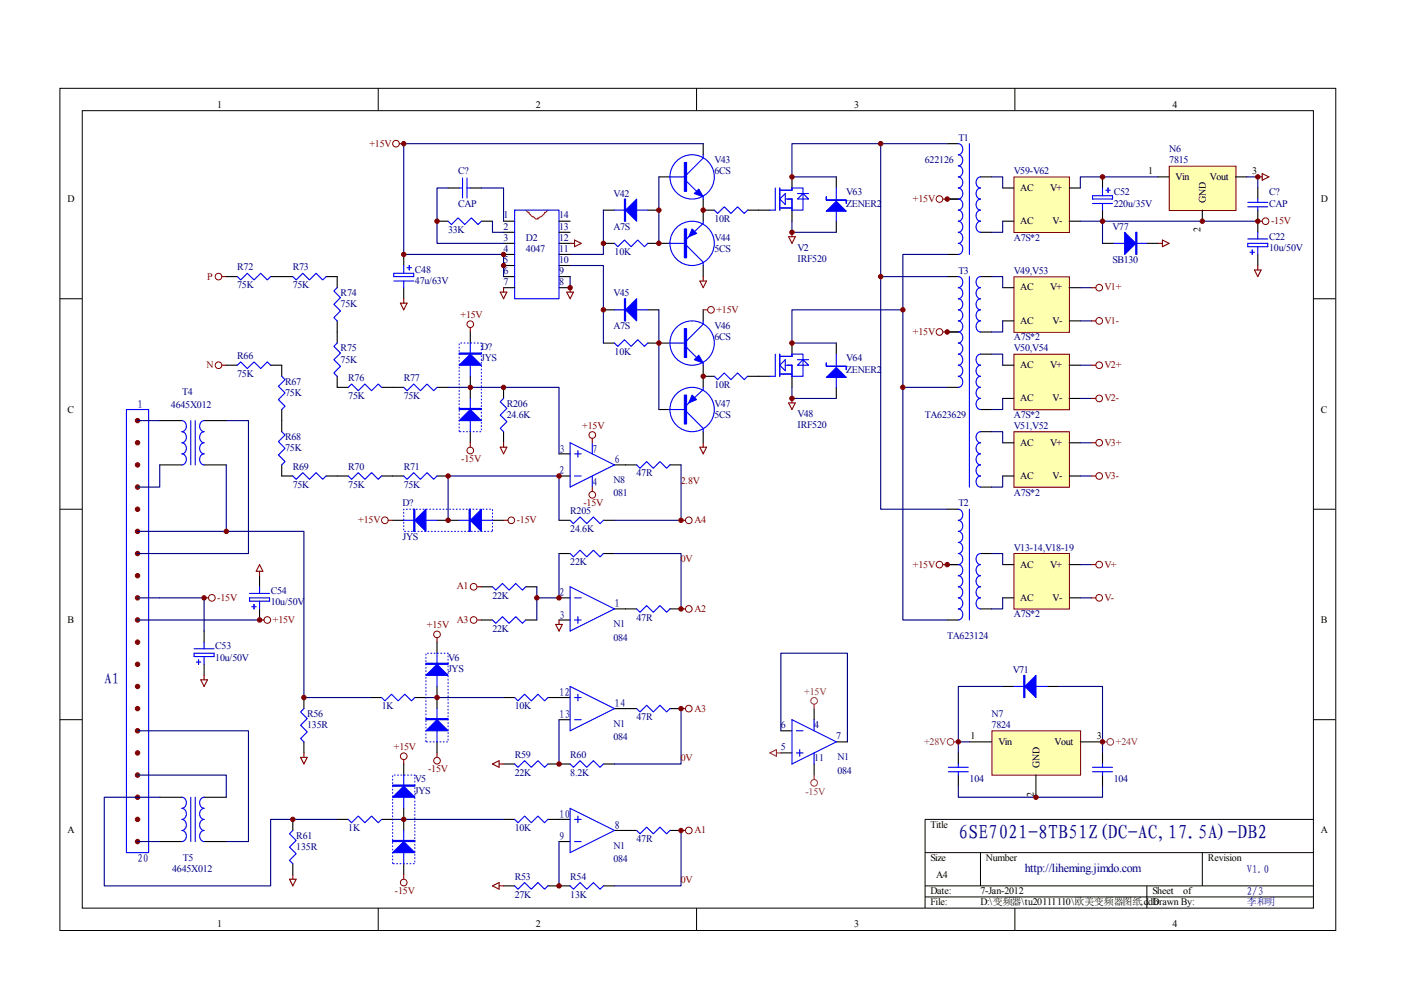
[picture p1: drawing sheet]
<svg xmlns="http://www.w3.org/2000/svg" width="297mm" height="210mm" viewBox="0 0 297 210" stroke-linecap="round" stroke-linejoin="round" font-family="sans-serif">
<g fill="none" stroke="#000" stroke-width=".21">
<path d="M12.7 18.7h270.5v178.6h-270.5zM80.2 18.7v4.7M147.7 18.7v4.7M215.2 18.7v4.7M17.4 23.5h261.1v169h-261.1zM12.7 63.3h4.7M278.4 63.3h4.7M12.7 108h4.7M278.4 108h4.7M12.7 152.6h4.7M278.4 152.6h4.7M278.4 173.7h-82.3v18.8"/>
<path d="M80.2 192.5v4.7M147.7 192.5v4.7M196.1 180.8h82.3M196.1 187.8h82.3M196.1 190.2h82.3M207.9 180.8v7M215.2 192.5v4.7M243.2 187.8v4.7M254.9 180.8v7"/>
</g>
<g fill="none" stroke="#000" stroke-width=".23">
<path d="M95 39.9h2.4M99.7 39.9h2.4M139.7 37.5h2.3M149.1 30.5v2.3M167.9 37.5v2.4M177.3 37.5v2.4M200.8 30.5h2.4M207.9 37.5h2.3M85.6 53.9v2.4M92.7 46.9h2.3M102.1 46.9h2.3M106.8 46.9h2.3"/>
<path d="M106.8 49.3h2.3M106.8 51.6h2.3M106.8 53.9h2.3M106.8 56.3h2.3M106.8 58.6h2.3M118.5 46.9h2.4M118.5 49.3h2.4M118.5 51.6h2.4M118.5 53.9h2.4M118.5 56.3h2.4M118.5 58.6h2.4M127.9 51.6h2.4"/>
<path d="M127.9 44.6h2.4M137.3 51.6h4.7M137.3 44.6h2.4M149.1 42.2v4.7M149.1 56.3v2.3M149.1 44.6h2.3M158.5 44.6h4.7M167.9 44.6v2.3M177.3 46.9v2.4M200.8 53.9h2.4M200.8 42.2h2.4M207.9 49.3h2.3"/>
<path d="M85.6 61v2.3M106.8 61h2.3M118.5 61h2.4M127.9 72.7h2.4M127.9 65.7h2.4M137.3 72.7h4.7M137.3 65.7h2.4M149.1 65.7v2.3M149.1 77.4v4.7M149.1 79.8h2.3M158.5 79.8h4.7M167.9 72.7v2.4"/>
<path d="M167.9 79.8v2.3M177.3 72.7v2.4M139.7 86.8h2.3M149.1 91.5v2.4M177.3 82.1v2.4"/>
</g>
<path d="M111.5 44.6l.4 .4h.3v.3l.7 .7h.2a.74 .74 0 0 0 1 .4v-.2l.7-.2 .7-.7v-.3h.2l.5-.4" fill="none" stroke="#f00" stroke-width=".23"/>
<g fill="none" stroke="#00f" stroke-width=".23">
<path d="M97.4 39.9h.7M98.1 37.7v4.3M99 39.9h.7M99 37.7v4.3M142 37.5h3.6M145.6 38.4l2.1 2.2M149.1 32.8v.7l-3.5 3.5M164.4 39.9v4.7h-1.2M165.3 39.9v4.7M177.3 39.9v7M203.2 30.5a1.2 1.2 0 0 1 .9 1.1 1.2 1.2 0 0 1-.9 1.2 1.2 1.2 0 0 1 .9 1.2 1.2 1.2 0 0 1-.9 1.2 1.2 1.2 0 0 1 .9 1.1 1.2 1.2 0 0 1-.9 1.2 1.2 1.2 0 0 1 .9 1.2 1.2 1.2 0 0 1-.9 1.2 1.2 1.2 0 0 1 .9 1.1 1.2 1.2 0 0 1-.9 1.2 1.2 1.2 0 0 1 .9 1.2 1.2 1.2 0 0 1-.9 1.2 1.2 1.2 0 0 1 .9 1.1 1.2 1.2 0 0 1-.9 1.2 1.2 1.2 0 0 1 .9 1.2 1.2 1.2 0 0 1-.9 1.2 1.2 1.2 0 0 1 .9 1.1 1.2 1.2 0 0 1-.9 1.2 1.2 1.2 0 0 1 .9 1.2 1.2 1.2 0 0 1-.9 1.1M207.9 37.5a1.2 1.2 0 0 0-1 1.2 1.2 1.2 0 0 0 1 1.2 1.2 1.2 0 0 0-1 1.1 1.2 1.2 0 0 0 1 1.2 1.2 1.2 0 0 0-1 1.2 1.2 1.2 0 0 0 1 1.2 1.2 1.2 0 0 0-1 1.1 1.2 1.2 0 0 0 1 1.2 1.2 1.2 0 0 0-1 1.2 1.2 1.2 0 0 0 1 1.2"/>
<path d="M83.5 57.9h4.2v.7h-4.2zM83.5 59.6h4.2M85.6 56.3v1.6M85.6 59.6v1.4M86.3 56.8h.9M86.8 56.3v.9M95 46.9l.7 .7 1.4-1.4 1.4 1.4 1.4-1.4 1.5 1.4 .7-.7M109.1 44.6h9.4v18.7h-9.4zM130.3 51.6l.7 .7 1.4-1.4 1.4 1.4 1.4-1.4 1.4 1.4 .7-.7M130.3 44.6h7M141.8 51.6h3.3M145.6 52.1l3.5 3.5v.7"/>
<path d="M149.1 46.9v.5l-3.5 3.3M149.1 41.7v.5M151.4 44.6l.8 .7 1.4-1.4 1.4 1.4 1.4-1.4 1.4 1.4 .7-.7M165.3 40.3h2.6v-.4h2.4v4.7h-2.4v-2.4h-1.4M165.3 44.1h2.6M166.5 41v2.4l-1.2-1.2zM169.1 41h2.3M170.3 41l1.1 1.2h-2.3zM130.3 72.7l.7 .7 1.4-1.4 1.4 1.4 1.4-1.4 1.4 1.4 .7-.7M130.3 65.7h7M142 72.7h3.6M145.6 73.7l2.1 2.1"/>
<path d="M149.1 68v.7l-3.5 3.6M149.1 77v.4M151.4 79.8l.8 .7 1.4-1.4 1.4 1.4 1.4-1.4 1.4 1.4 .7-.7M164.4 75.1v4.7h-1.2M165.3 75.6h2.6v-.5h2.4v4.7h-2.4v-2.4h-1.4M165.3 75.1v4.7M165.3 79.3h2.6M166.5 76.3v2.3l-1.2-1.2zM169.1 76.3h2.3M170.3 76.3l1.1 1.1h-2.3zM177.3 75.1v7M141.8 86.8h3.3"/>
<path d="M145.6 87.3l3.5 3.5v.7M149.1 82.1v.5l-3.5 3.3"/>
<circle cx="146.7" cy="37.5" r="4.7"/>
<circle cx="146.7" cy="51.6" r="4.7"/>
<circle cx="146.7" cy="72.7" r="4.7"/>
<circle cx="146.7" cy="86.8" r="4.7"/>
</g>
<path d="M95 39.9h-2.3v11.7h14.1M102.1 39.9h4.7v7M139.7 37.5v14.1M149.1 30.5h-63.5v23.4h21.2v4.7M104.4 46.9v2.4h2.4M120.9 56.3h7v16.4M120.9 58.6v2.4M127.9 44.6v9.3h-7M139.7 65.7v21.1" fill="none" stroke="#000080" stroke-width=".23"/>
<g fill="#00f" stroke="#00f" stroke-width=".23">
<path d="M147.2 41l1-.9 .9 1.6z"/>
<path d="M147.2 76.3l1-1 .9 1.7z"/>
<path d="M146.7 48.5l1 1-1.7 .7z"/>
<path d="M146.7 83.8l1 .9-1.7 .7z"/>
<path d="M175.2 80l2.1-2.1 2.1 2.1z"/>
<path d="M175.2 44.8l2.1-2.1 2.1 2.1z"/>
<path d="M132.6 44.6l2.4-2.4v4.7z"/>
<path d="M132.6 65.7l2.4-2.4v4.7z"/>
<path d="M145.1 34.5h.5v6.1h-.5z" fill-rule="evenodd"/>
<path d="M145.1 69.7h.5v6.1h-.5z" fill-rule="evenodd"/>
<path d="M145.1 48.5h.5v6.2h-.5z" fill-rule="evenodd"/>
<path d="M145.1 83.8h.5v6.1h-.5z" fill-rule="evenodd"/>
<path d="M175.2 77v.7h4.2v.7v-.7h-4.2z" fill-rule="evenodd"/>
<path d="M175.2 41.7v.7h4.2v.7v-.7h-4.2z" fill-rule="evenodd"/>
<path d="M132.4 42.2h.2v4.7h-.2z" fill-rule="evenodd"/>
<path d="M132.4 63.3h.2v4.7h-.2z" fill-rule="evenodd"/>
</g>
<g fill="none" stroke="#800000" stroke-width=".23">
<path d="M84.7 30.5h.9M120.9 51.6h.9M121.8 50.9l1.4 .7-1.4 .7zM148.4 59.6h1.4l-.7 1.4zM149.1 58.6v1M167.2 50.2h1.4l-.7 1.4zM167.9 49.3v.9M84.9 64.3h1.4l-.7 1.4zM85.6 63.3v1M106.1 61.9h1.4l-.7 1.4zM106.8 61v.9M120.2 61.9h1.4l-.7 1.4z"/>
<path d="M120.9 61v.9M149.1 65.7h.9M148.4 94.8h1.4l-.7 1.4zM149.1 93.9v.9M167.2 85.4h1.4l-.7 1.4zM167.9 84.5v.9"/>
</g>
<g fill="none" stroke="#800000" stroke-width=".21">
<circle cx="84" cy="30.5" r=".71"/>
<circle cx="150.7" cy="65.7" r=".71"/>
</g>
<path d="M215.1 37.6h11.6v11.7h-11.6z" fill="#ffffb0"/>
<path d="M215 37.5h11.7v11.8h-11.7z" fill="none" stroke="#800000" stroke-width=".21"/>
<g fill="none" stroke="#000" stroke-width=".23">
<path d="M212.6 39.9h2.3M226.7 39.9h2.3M200.8 58.6h2.4M207.9 58.6h2.3M212.6 46.9h2.3M226.7 46.9h2.3M200.8 70.4h2.4M207.9 70.4h2.3M207.9 75.1h2.3M200.8 82.1h2.4M207.9 86.8h2.3M207.9 91.5h2.3"/>
<path d="M207.9 103.3h2.3"/>
</g>
<path d="M203.2 58.6a1.2 1.2 0 0 1 .9 1.2 1.2 1.2 0 0 1-.9 1.2 1.2 1.2 0 0 1 .9 1.2 1.2 1.2 0 0 1-.9 1.1 1.2 1.2 0 0 1 .9 1.2 1.2 1.2 0 0 1-.9 1.2M207.9 58.6a1.2 1.2 0 0 0-1 1.2 1.2 1.2 0 0 0 1 1.2 1.2 1.2 0 0 0-1 1.2 1.2 1.2 0 0 0 1 1.1 1.2 1.2 0 0 0-1 1.2 1.2 1.2 0 0 0 1 1.2M203.2 65.7a1.2 1.2 0 0 1 .9 1.2 1.2 1.2 0 0 1-.9 1.1 1.2 1.2 0 0 1 .9 1.2 1.2 1.2 0 0 1-.9 1.2 1.2 1.2 0 0 1 .9 1.2 1.2 1.2 0 0 1-.9 1.1 1.2 1.2 0 0 1 .9 1.2 1.2 1.2 0 0 1-.9 1.2 1.2 1.2 0 0 1 .9 1.2 1.2 1.2 0 0 1-.9 1.1 1.2 1.2 0 0 1 .9 1.2 1.2 1.2 0 0 1-.9 1.2 1.2 1.2 0 0 1 .9 1.2 1.2 1.2 0 0 1-.9 1.1M207.9 65.7a1.2 1.2 0 0 0-1 1.2 1.2 1.2 0 0 0 1 1.1 1.2 1.2 0 0 0-1 1.2 1.2 1.2 0 0 0 1 1.2M207.9 75.1a1.2 1.2 0 0 0-1 1.2 1.2 1.2 0 0 0 1 1.1 1.21 1.21 0 0 0-1 1.2 1.21 1.21 0 0 0 1 1.2 1.2 1.2 0 0 0-1 1.2 1.2 1.2 0 0 0 1 1.1 1.2 1.2 0 0 0-1 1.2 1.2 1.2 0 0 0 1 1.2 1.2 1.2 0 0 0-1 1.2 1.2 1.2 0 0 0 1 1.1M207.9 96.2a1.2 1.2 0 0 0-1 1.2 1.2 1.2 0 0 0 1 1.2 1.2 1.2 0 0 0-1 1.1 1.2 1.2 0 0 0 1 1.2 1.2 1.2 0 0 0-1 1.2 1.2 1.2 0 0 0 1 1.2M207.9 91.5a1.2 1.2 0 0 0-1 1.2 1.2 1.2 0 0 0 1 1.2 1.2 1.2 0 0 0-1 1.2 1.2 1.2 0 0 0 1 1.1" fill="none" stroke="#00f" stroke-width=".23"/>
<path d="M215.1 58.8h11.6v11.7h-11.6z" fill="#ffffb0"/>
<path d="M215 58.7h11.7v11.8h-11.7z" fill="none" stroke="#800000" stroke-width=".21"/>
<path d="M212.6 61h2.3M212.6 68h2.3M226.7 61h2.3M226.7 68h2.3" fill="none" stroke="#000" stroke-width=".23"/>
<path d="M215.1 91.6h11.6v11.7h-11.6z" fill="#ffffb0"/>
<path d="M215 91.5h11.7v11.8h-11.7z" fill="none" stroke="#800000" stroke-width=".21"/>
<path d="M212.6 93.9h2.3M226.7 93.9h2.3M212.6 100.9h2.3M226.7 100.9h2.3" fill="none" stroke="#000" stroke-width=".23"/>
<path d="M215.1 75.2h11.6v11.7h-11.6z" fill="#ffffb0"/>
<path d="M215 75.1h11.7v11.8h-11.7z" fill="none" stroke="#800000" stroke-width=".21"/>
<path d="M212.6 77.4h2.3M226.7 77.4h2.3M212.6 84.5h2.3M226.7 84.5h2.3M200.8 108h2.4M200.8 119.7h2.4M207.9 117.4h2.3M200.8 131.5h2.4M207.9 129.1h2.3" fill="none" stroke="#000" stroke-width=".23"/>
<path d="M203.2 108a1.2 1.2 0 0 1 .9 1.1 1.2 1.2 0 0 1-.9 1.2 1.2 1.2 0 0 1 .9 1.2 1.2 1.2 0 0 1-.9 1.2 1.2 1.2 0 0 1 .9 1.1 1.2 1.2 0 0 1-.9 1.2 1.2 1.2 0 0 1 .9 1.2 1.2 1.2 0 0 1-.9 1.2 1.2 1.2 0 0 1 .9 1.1 1.2 1.2 0 0 1-.9 1.2 1.2 1.2 0 0 1 .9 1.2 1.2 1.2 0 0 1-.9 1.2 1.2 1.2 0 0 1 .9 1.1 1.2 1.2 0 0 1-.9 1.2 1.2 1.2 0 0 1 .9 1.2 1.2 1.2 0 0 1-.9 1.2M207.9 117.4a1.2 1.2 0 0 0-1 1.1 1.2 1.2 0 0 0 1 1.2 1.2 1.2 0 0 0-1 1.2 1.2 1.2 0 0 0 1 1.2 1.2 1.2 0 0 0-1 1.1 1.2 1.2 0 0 0 1 1.2 1.2 1.2 0 0 0-1 1.2 1.2 1.2 0 0 0 1 1.2M203.2 126.8a1.2 1.2 0 0 1 .9 1.1 1.2 1.2 0 0 1-.9 1.2 1.2 1.2 0 0 1 .9 1.2 1.2 1.2 0 0 1-.9 1.2M207.9 126.8a1.2 1.2 0 0 0-1 1.1 1.2 1.2 0 0 0 1 1.2" fill="none" stroke="#00f" stroke-width=".23"/>
<path d="M215.1 117.4h11.6v11.7h-11.6z" fill="#ffffb0"/>
<g fill="none" stroke="#800000" stroke-width=".21">
<path d="M215 117.4h11.7v11.7h-11.7z"/>
<circle cx="199.2" cy="42.2" r=".7"/>
<circle cx="199.2" cy="70.4" r=".7"/>
<circle cx="199.2" cy="119.7" r=".7"/>
</g>
<path d="M233.8 37.5v2.4M233.8 44.6v2.3M212.6 119.7h2.3M226.7 119.7h2.3M212.6 126.8h2.3M226.7 126.8h2.3" fill="none" stroke="#000" stroke-width=".23"/>
<g fill="none" stroke="#000080" stroke-width=".23">
<path d="M186.7 30.5v77.5h14.1M200.8 30.5h-32.9v7h9.4M210.2 37.5h2.4v2.4M167.9 46.9v2.4h9.4M186.7 58.6h14.1M200.8 53.9h-9.4v77.6h9.4M210.2 58.6h2.4v2.4M212.6 46.9v2.4h-2.4M191.4 65.7h-23.5v7h9.4M210.2 75.1h2.4v2.3M212.6 68v2.4h-2.4M167.9 82.1v2.4h9.4"/>
<path d="M191.4 82.1h9.4M210.2 91.5h2.4v2.4M212.6 84.5v2.3h-2.4M210.2 117.4h2.4v2.3M212.6 100.9v2.4h-2.4M212.6 126.8v2.3h-2.4"/>
</g>
<path d="M199.9 42.2h.9M199.9 70.4h.9M199.9 119.7h.9" fill="none" stroke="#800000" stroke-width=".23"/>
<path d="M233.8 39.9v1.6M234.9 39.9v.9M231.6 41.5h4.3v.7h-4.3zM231.6 43.1h4.3M233.8 43.1v1.5M234.5 40.3h.9" fill="none" stroke="#00f" stroke-width=".23"/>
<path d="M248 35.3h14v9.3h-14z" fill="#ffffb0"/>
<g fill="none" stroke="#800000" stroke-width=".21">
<path d="M247.9 35.2h14.1v9.4h-14.1z"/>
<circle cx="46.3" cy="58.6" r=".7"/>
<circle cx="268.3" cy="46.9" r=".71"/>
<circle cx="46.3" cy="77.4" r=".7"/>
<circle cx="99.7" cy="68.7" r=".71"/>
<circle cx="233" cy="68" r=".71"/>
<circle cx="233" cy="61" r=".71"/>
<circle cx="233" cy="77.4" r=".71"/>
<circle cx="99.7" cy="95.5" r=".71"/>
<circle cx="125.6" cy="92.2" r=".71"/>
<circle cx="233" cy="93.9" r=".71"/>
<circle cx="233" cy="84.5" r=".71"/>
<circle cx="81.6" cy="110.3" r=".71"/>
<circle cx="108.4" cy="110.3" r=".71"/>
<circle cx="125.6" cy="104.9" r=".71"/>
<circle cx="146" cy="110.3" r=".71"/>
<circle cx="233" cy="100.9" r=".71"/>
<circle cx="233" cy="119.7" r=".71"/>
<circle cx="44.9" cy="126.8" r=".71"/>
<circle cx="56.7" cy="131.5" r=".71"/>
<circle cx="92.7" cy="134.5" r=".71"/>
<circle cx="100.4" cy="124.4" r=".71"/>
<circle cx="100.4" cy="131.5" r=".71"/>
<circle cx="146" cy="129.1" r=".71"/>
<circle cx="233" cy="126.8" r=".71"/>
<circle cx="146" cy="150.2" r=".71"/>
<circle cx="85.6" cy="160.3" r=".71"/>
<circle cx="92.7" cy="161.3" r=".71"/>
<circle cx="146" cy="176.1" r=".71"/>
<circle cx="85.6" cy="187.1" r=".71"/>
</g>
<g fill="none" stroke="#000" stroke-width=".23">
<path d="M245.5 37.5h2.4M262 37.5h2.3M266.7 39.9v2.3M48 58.6h2.3M57.4 58.6h4.7M69.1 58.6h2.4v2.4M233.8 51.6h2.3M243.2 51.6h2.3M254.9 44.6v2.3M266.7 44.6v4.7M266.7 53.9v2.4M48 77.4h2.3"/>
<path d="M57.4 77.4h2.3v2.4M71.5 79.8v2.3h2.3M71.5 68v4.7M99.7 70.4v2.3M99.7 79.8v4.7M33.9 98.6h4.7M33.9 89.2h4.7M43.3 98.6h4.7M43.3 89.2h4.7M59.7 98.6v2.3h2.4M59.7 86.8v4.7M80.9 82.1h4.7"/>
<path d="M92.7 82.1h2.3M99.7 91.5v2.4M106.8 82.1v2.4M106.8 91.5v2.4M118.5 96.2h2.4M130.3 98.6h4.7M142 98.6h2.4M69.1 100.9h4.7M80.9 100.9h4.7M83.2 110.3h2.4M92.7 100.9h2.3M92.7 110.3h4.7"/>
<path d="M104.4 110.3h2.4M118.5 100.9h2.4M118.5 117.4h2.4M118.5 110.3h2.4M127.9 117.4h2.4M127.9 110.3h2.4M43.3 133.8v2.4M55 122.1v2.3M55 129.1v2.4M92.7 136.2v2.3M102.1 131.5h2.3M102.1 124.4h2.3"/>
<path d="M111.5 131.5h2.3M111.5 124.4h2.3M118.5 126.8h2.4M118.5 131.5h2.4M130.3 129.1h4.7M142 129.1h2.4M43.3 140.9v2.3M64.4 147.9v2.3M64.4 157.3v2.3M78.5 147.9h2.4M88 147.9h2.3M92.7 145.5v4.7"/>
<path d="M92.7 157.3v2.3M106.8 147.9h2.3M116.2 147.9h4.7M118.5 152.6h2.4M130.3 150.2h4.7M142 150.2h2.4M165.6 154.9h2.3M165.6 159.6h2.3M172.6 150.2v2.4M177.3 157.3h2.4M33.9 178.4h4.7M33.9 169h4.7"/>
<path d="M43.3 178.4h4.7M43.3 169h4.7M62.1 173.7v2.4M71.5 173.7h2.3M80.9 173.7h2.3M85.6 162v2.3M85.6 171.4v4.7M106.8 173.7h2.3M106.8 162h2.3M116.2 173.7h4.7M116.2 162h4.7M118.5 178.4h2.4"/>
<path d="M127.9 162h2.4M130.3 176.1h4.7M142 176.1h2.4M172.6 162v2.3M62.1 183.1v2.4M85.6 183.1v2.4M106.8 187.8h2.3M116.2 187.8h4.7M127.9 187.8h2.4"/>
</g>
<g fill="none" stroke="#00f" stroke-width=".23">
<path d="M205.5 30.5v23.4M50.3 58.6l.7 .7 1.4-1.4 1.5 1.4 1.4-1.4 1.4 1.4 .7-.7M62.1 58.6l.7 .7 1.4-1.4 1.4 1.4 1.4-1.4 1.4 1.4 .7-.7M205.5 58.6v44.7M236.1 51.6h7.1M264.6 51.6h4.2v.7h-4.2zM264.6 43.9h4.2M264.6 42.9h4.2M264.6 50.7h4.2M265 53.5h1M265.5 53v.9M266.7 42.2v.7"/>
<path d="M266.7 43.9v.7M266.7 49.3v1.4M266.7 52.3v1.6M50.3 77.4l.7-.7 1.4 1.4 1.5-1.4 1.4 1.4 1.4-1.4 .7 .7M59.7 79.8l.7 .7-1.4 1.4 1.4 1.4-1.4 1.4 1.4 1.4-.7 .7M71.5 61l-.7 .7 1.4 1.4-1.4 1.4 1.4 1.4-1.4 1.4 .7 .7M71.5 72.7l-.7 .7 1.4 1.5-1.4 1.4 1.4 1.4-1.4 1.4 .7 .7M99.7 72.7v7.1M26.8 86.8h4.7v94h-4.7zM38.6 89.2a1.2 1.2 0 0 1 .9 1.2 1.2 1.2 0 0 1-.9 1.1 1.2 1.2 0 0 1 .9 1.2 1.2 1.2 0 0 1-.9 1.2 1.2 1.2 0 0 1 .9 1.2 1.2 1.2 0 0 1-.9 1.1M38.6 96.2a1.2 1.2 0 0 1 .9 1.2 1.2 1.2 0 0 1-.9 1.2M40.4 89.2v9.4"/>
<path d="M41.4 89.2v9.4M43.3 89.2a1.2 1.2 0 0 0-1 1.2 1.2 1.2 0 0 0 1 1.1 1.2 1.2 0 0 0-1 1.2 1.2 1.2 0 0 0 1 1.2 1.2 1.2 0 0 0-1 1.2 1.2 1.2 0 0 0 1 1.1M43.3 96.2a1.2 1.2 0 0 0-1 1.2 1.2 1.2 0 0 0 1 1.2M59.7 91.5l.7 .7-1.4 1.4 1.4 1.5-1.4 1.4 1.4 1.4-.7 .7M73.8 82.1l.7-.7 1.5 1.4 1.4-1.4 1.4 1.4 1.4-1.4 .7 .7M85.6 82.1l.7 .7 1.4-1.4 1.4 1.4 1.4-1.4 1.4 1.4 .8-.7M99.7 84.5v7M106.8 84.5l-.7 .7 1.4 1.4-1.4 1.4 1.4 1.4-1.4 1.4 .7 .7M120.9 93.9l9.4 4.7-9.4 4.7zM121.8 96.2h1.4M122.5 95.5v1.4M125.6 93.9v2.3"/>
<path d="M135 98.6l.7 .7 1.4-1.4 1.4 1.4 1.4-1.4 1.4 1.4 .7-.7M62.1 100.9l.7 .7 1.4-1.4 1.4 1.4 1.4-1.4 1.4 1.4 .7-.7M73.8 100.9l.7 .7 1.5-1.4 1.4 1.4 1.4-1.4 1.4 1.4 .7-.7M85.6 100.9l.7 .7 1.4-1.4 1.4 1.4 1.4-1.4 1.4 1.4 .8-.7M85.6 110.3h7.1M97.4 110.3h7M120.9 117.4l.7 .7 1.4-1.4 1.4 1.4 1.4-1.4 1.4 1.4 .7-.7M120.9 110.3l.7 .7 1.4-1.4 1.4 1.4 1.4-1.4 1.4 1.4 .7-.7M121.8 100.9h1.4M125.6 100.9v2.4M205.5 108v23.5M41.2 138.5h4.2v.7h-4.2z"/>
<path d="M41.2 137.6h4.2M42.1 139.9v1M43.3 136.2v1.4M43.3 139.2v1.7M52.9 126.8h4.2v.7h-4.2zM52.9 125.8h4.2M53.4 128.6h.9M53.9 128.2v.9M55 124.4v1.4M55 127.5v1.6M92.7 138.5v7M104.4 131.5l.7 .7 1.4-1.4 1.4 1.4 1.5-1.4 1.4 1.4 .7-.7"/>
<path d="M104.4 124.4l.7 .7 1.4-1.4 1.4 1.4 1.5-1.4 1.4 1.4 .7-.7M120.9 124.4l9.4 4.7-9.4 4.7zM121.8 126.8h1.4M121.8 131.5h1.4M122.5 130.8v1.4M135 129.1l.7 .7 1.4-1.4 1.4 1.4 1.4-1.4 1.4 1.4 .7-.7M41.6 140.4h1M64.4 150.2l-.7 .7 1.4 1.5-1.4 1.4 1.4 1.4-1.4 1.4 .7 .7M80.9 147.9l.7 .7 1.4-1.4 1.4 1.4 1.4-1.4 1.4 1.4 .8-.7M92.7 150.2v7.1M109.1 147.9l.7 .7 1.4-1.4 1.4 1.4 1.5-1.4 1.4 1.4 .7-.7M120.9 145.5l9.4 4.7-9.4 4.7z"/>
<path d="M121.8 152.6h1.4M121.8 147.9h1.4M122.5 147.2v1.4M135 150.2l.7 .7 1.4-1.4 1.4 1.4 1.4-1.4 1.4 1.4 .7-.7M167.9 152.6l9.4 4.7-9.4 4.7zM168.8 154.9h1.5M168.8 159.6h1.5M169.6 158.9v1.4M172.6 152.6v2.3M172.6 159.6v2.4M38.6 169a1.2 1.2 0 0 1 .9 1.2 1.2 1.2 0 0 1-.9 1.2 1.2 1.2 0 0 1 .9 1.2 1.2 1.2 0 0 1-.9 1.1 1.2 1.2 0 0 1 .9 1.2 1.2 1.2 0 0 1-.9 1.2 1.2 1.2 0 0 1 .9 1.2 1.2 1.2 0 0 1-.9 1.1M40.4 169v9.4"/>
<path d="M41.4 169v9.4M43.3 169a1.2 1.2 0 0 0-1 1.2 1.2 1.2 0 0 0 1 1.2 1.21 1.21 0 0 0-1 1.2 1.21 1.21 0 0 0 1 1.1 1.2 1.2 0 0 0-1 1.2 1.2 1.2 0 0 0 1 1.2 1.2 1.2 0 0 0-1 1.2 1.2 1.2 0 0 0 1 1.1M62.1 176.1l-.7 .7 1.4 1.4-1.4 1.4 1.4 1.4-1.4 1.4 .7 .7M73.8 173.7l.7 .7 1.5-1.4 1.4 1.4 1.4-1.4 1.4 1.4 .7-.7M85.6 164.3v7.1M85.6 176.1v7M109.1 162l.7 .7 1.4-1.4 1.4 1.4 1.5-1.4 1.4 1.4 .7-.7M109.1 173.7l.7 .7 1.4-1.4 1.4 1.4 1.5-1.4 1.4 1.4 .7-.7M120.9 162l.7 .7 1.4-1.4 1.4 1.4 1.4-1.4 1.4 1.4 .7-.7M120.9 171.4l9.4 4.7-9.4 4.7zM121.8 178.4h1.4M121.8 173.7h1.4"/>
<path d="M122.5 173v1.4M135 176.1l.7 .7 1.4-1.4 1.4 1.4 1.4-1.4 1.4 1.4 .7-.7M109.1 187.8l.7 .7 1.4-1.4 1.4 1.4 1.5-1.4 1.4 1.4 .7-.7M120.9 187.8l.7 .7 1.4-1.4 1.4 1.4 1.4-1.4 1.4 1.4 .7-.7"/>
</g>
<g fill="#00f" stroke="#00f" stroke-width=".23">
<path d="M238.5 49.3l2.3 2.3-2.3 2.3z"/>
<path d="M97.4 89.2l2.3-2.4 2.4 2.4z"/>
<path d="M97.4 77.4l2.3-2.3 2.4 2.3z"/>
<path d="M99.7 110.3l2.4-2.3v4.7z"/>
<path d="M88 110.3l2.3-2.3v4.7z"/>
<path d="M90.3 154.9l2.4-2.3 2.3 2.3z"/>
<path d="M90.3 143.2l2.4-2.3 2.3 2.3z"/>
<path d="M83.2 180.8l2.4-2.4 2.4 2.4z"/>
<path d="M83.2 169l2.4-2.3 2.4 2.3z"/>
<path d="M240.8 49.3h.2v4.6h-.2z" fill-rule="evenodd"/>
<path d="M97.4 86.6h4.7v.2h-4.7z" fill-rule="evenodd"/>
<path d="M97.4 74.9h4.7v.2h-4.7z" fill-rule="evenodd"/>
<path d="M99.5 108h.2v4.7h-.2z" fill-rule="evenodd"/>
<path d="M87.7 108h.3v4.7h-.3z" fill-rule="evenodd"/>
<path d="M90.3 152.4h4.7v.2h-4.7z" fill-rule="evenodd"/>
<path d="M90.3 140.6h4.7v.3h-4.7z" fill-rule="evenodd"/>
<path d="M83.2 178.2h4.8v.2h-4.8z" fill-rule="evenodd"/>
<path d="M83.2 166.5h4.8v.2h-4.8z" fill-rule="evenodd"/>
</g>
<g fill="none" stroke="#800000" stroke-width=".23">
<path d="M266.7 37.5h.9M267.6 36.8l1.4 .7-1.4 .7zM47 58.6h1M245.5 51.6h1M246.5 50.9l1.4 .7-1.4 .7zM266 57.2h1.4l-.7 1.4zM266.7 46.9h.9M266.7 56.3v.9M47 77.4h1M99.7 69.5v.9M231.4 61h.9M231.4 68h.9"/>
<path d="M231.4 77.4h.9M99.7 93.9v.9M106.1 94.8h1.4l-.7 1.4zM106.8 93.9v.9M125.6 92.9v1M231.4 84.5h.9M231.4 93.9h.9M55 119.7l.7 1.4h-1.4zM82.3 110.3h.9M106.8 110.3h.9M125.6 103.3v.9M144.4 110.3h.9"/>
<path d="M231.4 100.9h.9M231.4 119.7h.9M43.3 126.8h.9M55 131.5h1M55 121.1v1M92.7 135.2v1M101.1 124.4h1M101.1 131.5h1M117.8 132.4h1.4l-.7 1.4zM118.5 131.5v.9M144.4 129.1h.9M231.4 126.8h.9"/>
<path d="M42.6 144.1h1.4l-.7 1.4zM43.3 143.2v.9M64.4 159.6v1M92.7 159.6v1M144.4 150.2h.9M63.7 160.6h1.4l-.7 1.4zM85.6 161.1v.9M104.4 162l1.4-.7v1.4zM105.8 162h1M144.4 176.1h.9M61.4 186.4h1.4l-.7 1.4zM62.1 185.5v.9"/>
<path d="M85.6 185.5v.9M104.4 187.8l1.4-.7v1.4zM105.8 187.8h1"/>
</g>
<g fill="none" stroke="#000080" stroke-width=".23">
<path d="M245.5 37.5h-16.5v2.4M264.3 37.5h2.4v2.4M229 46.9h37.7M233.8 46.9v4.7M229 61h2.4M229 68h2.4M229 77.4h2.4M29.2 89.2h4.7M33.9 98.6v4.7h-4.7M48 98.6v14.1h-18.8M48 89.2h4.7v28.2h-23.5M95 82.1h23.5v14.1"/>
<path d="M144.4 98.6v11.7h-14.1M229 84.5h2.4M229 93.9h2.4M48 112.7h16.4v35.2h14.1M95 110.3v-9.4h23.5v9.4M118.5 117.4v9.4h-4.7M130.3 117.4h14.1v11.7M229 100.9h2.4M229 119.7h2.4M29.2 126.8h14.1v7M29.2 131.5h25.8M113.8 124.4v7.1"/>
<path d="M229 126.8h2.4M29.2 154.9h23.5v23.5h-4.7M90.3 147.9h16.5M118.5 152.6v9.4M144.4 150.2v11.8h-14.1M165.6 154.9v-16.4h14.1v18.8M29.2 164.3h18.8v4.7M29.2 178.4h4.7M33.9 169h-11.8v18.8h35.3v-14.1h14.1M83.2 173.7h23.6M118.5 178.4v9.4M144.4 176.1v11.7h-14.1"/>
</g>
<g fill="#800000" stroke="#800000" stroke-width=".21">
<circle cx="106.8" cy="53.9" r=".47"/>
<circle cx="106.8" cy="56.3" r=".47"/>
<circle cx="120.9" cy="61" r=".47"/>
<circle cx="92.7" cy="46.9" r=".47"/>
<circle cx="139.7" cy="72.7" r=".47"/>
<circle cx="149.1" cy="79.8" r=".47"/>
<circle cx="167.9" cy="84.5" r=".47"/>
<circle cx="167.9" cy="49.2" r=".47"/>
<circle cx="167.9" cy="37.5" r=".47"/>
<circle cx="167.9" cy="72.7" r=".47"/>
<circle cx="85.6" cy="30.5" r=".47"/>
<circle cx="127.9" cy="51.6" r=".47"/>
<circle cx="139.7" cy="44.6" r=".47"/>
<circle cx="127.9" cy="65.7" r=".47"/>
<circle cx="85.6" cy="53.9" r=".47"/>
<circle cx="186.7" cy="30.5" r=".47"/>
<circle cx="186.7" cy="58.6" r=".47"/>
<circle cx="191.4" cy="82.1" r=".47"/>
<circle cx="191.4" cy="65.7" r=".47"/>
<circle cx="233.8" cy="37.5" r=".47"/>
<circle cx="233.8" cy="46.9" r=".47"/>
<circle cx="254.9" cy="46.9" r=".47"/>
<circle cx="266.7" cy="37.5" r=".47"/>
<circle cx="113.8" cy="126.8" r=".47"/>
<circle cx="118.5" cy="100.9" r=".47"/>
<circle cx="99.7" cy="82.1" r=".47"/>
<circle cx="106.8" cy="82.1" r=".47"/>
<circle cx="118.5" cy="162" r=".47"/>
<circle cx="118.5" cy="187.8" r=".47"/>
<circle cx="144.4" cy="110.3" r=".47"/>
<circle cx="144.4" cy="129.1" r=".47"/>
<circle cx="144.4" cy="150.2" r=".47"/>
<circle cx="144.4" cy="176.1" r=".47"/>
<circle cx="92.7" cy="147.9" r=".47"/>
<circle cx="85.6" cy="173.7" r=".47"/>
<circle cx="29.2" cy="108" r=".47"/>
<circle cx="29.2" cy="112.7" r=".47"/>
<circle cx="29.2" cy="117.4" r=".47"/>
<circle cx="29.2" cy="122.1" r=".47"/>
<circle cx="29.2" cy="126.8" r=".47"/>
<circle cx="29.2" cy="131.5" r=".47"/>
<circle cx="29.2" cy="136.2" r=".47"/>
<circle cx="29.2" cy="140.8" r=".47"/>
<circle cx="29.2" cy="145.5" r=".47"/>
<circle cx="29.2" cy="150.2" r=".47"/>
<circle cx="29.2" cy="154.9" r=".47"/>
<circle cx="29.2" cy="159.6" r=".47"/>
<circle cx="29.2" cy="164.3" r=".47"/>
<circle cx="29.2" cy="169" r=".47"/>
<circle cx="29.2" cy="173.7" r=".47"/>
<circle cx="29.2" cy="178.4" r=".47"/>
<circle cx="29.2" cy="103.3" r=".47"/>
<circle cx="29.2" cy="98.6" r=".47"/>
<circle cx="29.2" cy="93.9" r=".47"/>
<circle cx="29.2" cy="89.2" r=".47"/>
<circle cx="62.1" cy="173.7" r=".47"/>
<circle cx="48" cy="112.7" r=".47"/>
<circle cx="64.4" cy="147.9" r=".47"/>
<circle cx="55" cy="131.5" r=".47"/>
<circle cx="43.3" cy="126.8" r=".47"/>
<circle cx="118.5" cy="126.8" r=".47"/>
<circle cx="266.7" cy="46.9" r=".47"/>
<circle cx="95" cy="110.3" r=".47"/>
<circle cx="95" cy="100.9" r=".47"/>
<circle cx="200.8" cy="70.4" r=".47"/>
<circle cx="200.8" cy="119.7" r=".47"/>
<circle cx="200.8" cy="42.2" r=".47"/>
</g>
<path d="M97.4 91.5v-18.8h4.7v18.8h-4.7M104.4 112.7h-18.8v-4.7h18.8v4.7M90.3 157.3v-18.8h4.7v18.8h-4.7M83.2 183.1v-18.8h4.8v18.8h-4.8" fill="none" stroke="#00f" stroke-width=".21" stroke-dasharray=".4 .4 .4 .4 .4 .4 .4 .4" stroke-linecap="butt"/>
<path d="M163.2 159.6l1.4-.7v1.4zM164.6 159.6h1M172.6 149.3v.9M172.6 164.3v1" fill="none" stroke="#a1006a" stroke-width=".23"/>
<g fill="none" stroke="#a1006a" stroke-width=".21">
<circle cx="172.6" cy="148.6" r=".71"/>
<circle cx="172.6" cy="166" r=".71"/>
</g>
<path d="M210.4 155h18.7v9.4h-18.7z" fill="#ffffb0"/>
<path d="M210.3 155h18.8v9.4h-18.8z" fill="none" stroke="#800000" stroke-width=".21"/>
<path d="M203.2 159.6v2.4M205.5 157.3h4.7M212.6 145.5h2.3M222 145.5h2.3M229 157.3h4.8M233.8 159.6v2.4M203.2 164.3v2.4M219.6 164.3v4.7M233.8 164.3v2.4" fill="none" stroke="#000" stroke-width=".23"/>
<path d="M214.9 145.5h7.1M201.1 162.7h4.2M201.1 163.6h4.2M203.2 162v.7M203.2 163.6v.7M231.6 162.7h4.3M231.6 163.6h4.3M233.8 162v.7M233.8 163.6v.7" fill="none" stroke="#00f" stroke-width=".23"/>
<g fill="#00f" stroke="#00f" stroke-width=".23">
<path d="M219.6 143.2v4.7l-2.3-2.4z"/>
<path d="M217.1 143.2h.2v4.7h-.2z" fill-rule="evenodd"/>
</g>
<g fill="none" stroke="#a1006a" stroke-width=".21">
<circle cx="201.5" cy="157.3" r=".71"/>
<circle cx="235.4" cy="157.3" r=".71"/>
</g>
<path d="M202.2 157.3h1M233.8 157.3h.9" fill="none" stroke="#a1006a" stroke-width=".23"/>
<path d="M205.5 157.3h-2.3v2.3M212.6 145.5h-9.4v11.8M224.3 145.5h9.5v14.1M203.2 166.7v2.3h30.6v-2.3" fill="none" stroke="#000080" stroke-width=".23"/>
<g fill="#800000" stroke="#800000" stroke-width=".21">
<circle cx="219.6" cy="169" r=".47"/>
<circle cx="233.8" cy="157.3" r=".47"/>
<circle cx="203.2" cy="157.3" r=".47"/>
<circle cx="149.1" cy="44.6" r=".47"/>
<circle cx="139.7" cy="51.6" r=".47"/>
</g>
<text font-size="4.2" fill="#000080" x="203.2" y="177.8">6SE7021-8TB51Z(DC-AC,17.5A)-DB2</text>
<text font-size="3.3" fill="#000080" x="22.1" y="145">A1</text>
<text font-size="2.5" fill="#000080" x="217.3" y="184.8">http://liheming.jimdo.com</text>
<g font-size="2.3" fill="#000080">
<text x="29.1" y="86.5">1</text>
<text x="118.5" y="95.9">3</text>
<text x="125.6" y="95.9">7</text>
<text x="118.5" y="100.6">2</text>
<text x="130.3" y="98.2">6</text>
<text x="125.6" y="103">4</text>
<text x="118.5" y="126.4">2</text>
<text x="118.5" y="131.2">3</text>
<text x="130.3" y="128.8">1</text>
<text x="118.5" y="147.6">12</text>
<text x="130.3" y="150">14</text>
<text x="118.5" y="152.2">13</text>
<text x="118.5" y="173.4">10</text>
<text x="118.5" y="178.2">9</text>
<text x="130.3" y="175.8">8</text>
<text x="29.1" y="182.8">20</text>
<text x="264.3" y="185.2">V1.0</text>
<text x="264.3" y="189.8">2/3</text>
</g>
<g font-size="2.1">
<text x="46.1" y="22.9">1</text>
<text x="113.6" y="22.9">2</text>
<text x="181.1" y="22.9">3</text>
<text x="248.6" y="22.9">4</text>
<text x="216.3" y="40.5">AC</text>
<text x="222.7" y="40.5">V+</text>
<text x="243.4" y="36.9">1</text>
<text x="249.3" y="38.1">Vin</text>
<text x="256.5" y="38.1">Vout</text>
<text x="265.5" y="36.9">3</text>
<text x="14.3" y="42.8">D</text>
<text x="216.3" y="47.5">AC</text>
<text x="223.2" y="47.5">V-</text>
<text x="255.7" y="43.1" transform="rotate(-90 255.7 43.1)">GND</text>
<text x="280.1" y="42.8">D</text>
<text x="254.5" y="49.3" transform="rotate(-90 254.5 49.3)">2</text>
<text x="216.3" y="61.6">AC</text>
<text x="222.7" y="61.6">V+</text>
<text x="216.3" y="68.7">AC</text>
<text x="223.2" y="68.7">V-</text>
<text x="216.3" y="78.1">AC</text>
<text x="222.7" y="78.1">V+</text>
<text x="14.3" y="87.5">C</text>
<text x="216.3" y="85.1">AC</text>
<text x="223.2" y="85.1">V-</text>
<text x="280.1" y="87.5">C</text>
<text x="216.3" y="94.5">AC</text>
<text x="222.7" y="94.5">V+</text>
<text x="216.3" y="101.5">AC</text>
<text x="223.2" y="101.5">V-</text>
<text x="216.3" y="120.3">AC</text>
<text x="222.7" y="120.3">V+</text>
<text x="216.3" y="127.4">AC</text>
<text x="223.2" y="127.4">V-</text>
<text x="14.3" y="132.1">B</text>
<text x="280.1" y="132.1">B</text>
<text x="205.7" y="156.7">1</text>
<text x="211.7" y="157.9">Vin</text>
<text x="223.6" y="157.9">Vout</text>
<text x="232.6" y="156.7">3</text>
<text x="220.4" y="162.9" transform="rotate(-90 220.4 162.9)">GND</text>
<text x="219.2" y="169" transform="rotate(-90 219.2 169)">2</text>
<text x="14.3" y="176.7">A</text>
<text x="197.3" y="175.5">Title</text>
<text x="280.1" y="176.7">A</text>
<text x="197.3" y="182.6">Size</text>
<text x="209" y="182.6">Number</text>
<text x="256.1" y="182.6">Revision</text>
<text x="197.3" y="189.6">Date:</text>
<text x="197.3" y="192">File:</text>
<text x="198.5" y="186.1">A4</text>
<text x="207.9" y="189.6">7-Jan-2012</text>
<text x="207.9" y="192">D:\变频器\tu20111110\欧美变频器图纸.ddb</text>
<text x="244.3" y="189.6">Sheet</text>
<text x="244.3" y="192">Drawn By:</text>
<text x="250.9" y="189.6">of</text>
<text x="46.1" y="196.6">1</text>
<text x="113.6" y="196.6">2</text>
<text x="181.1" y="196.6">3</text>
<text x="248.6" y="196.6">4</text>
</g>
<g font-size="2.1" fill="#000080">
<text x="203.2" y="29.9">T1</text>
<text x="151.5" y="34.6">V43</text>
<text x="196.1" y="34.6">622126</text>
<text x="247.9" y="32.3">N6</text>
<text x="247.9" y="34.6">7815</text>
<text x="97.1" y="36.9">C?</text>
<text x="130" y="41.7">V42</text>
<text x="151.5" y="36.9">6CS</text>
<text x="179.4" y="41.4">V63</text>
<text x="215" y="36.9">V59-V62</text>
<text x="236.1" y="41.4">C52</text>
<text x="269.1" y="41.4">C?</text>
<text x="97.1" y="44">CAP</text>
<text x="106.8" y="46.3">1</text>
<text x="118.5" y="46.3">14</text>
<text x="151.5" y="47">10R</text>
<text x="179.4" y="43.8">ZENER2</text>
<text x="236.1" y="43.8">220u/35V</text>
<text x="269.1" y="43.8">CAP</text>
<text x="95" y="49.4">33K</text>
<text x="106.8" y="48.7">2</text>
<text x="106.8" y="51.1">3</text>
<text x="106.8" y="53.4">4</text>
<text x="111.5" y="51.1">D2</text>
<text x="111.5" y="53.4">4047</text>
<text x="118.5" y="53.4">11</text>
<text x="118.5" y="51.1">12</text>
<text x="118.5" y="48.7">13</text>
<text x="130" y="48.7">A7S</text>
<text x="151.5" y="51.1">V44</text>
<text x="151.5" y="53.4">5CS</text>
<text x="169.1" y="53.2">V2</text>
<text x="215" y="51.1">A7S*2</text>
<text x="235.9" y="48.7">V77</text>
<text x="269.1" y="50.8">C22</text>
<text x="269.1" y="53.2">10u/50V</text>
<text x="50.3" y="57.3">R72</text>
<text x="62.1" y="57.3">R73</text>
<text x="88" y="57.8">C48</text>
<text x="106.8" y="55.7">5</text>
<text x="106.8" y="58.1">6</text>
<text x="118.5" y="58.1">9</text>
<text x="118.5" y="55.7">10</text>
<text x="130.3" y="54.1">10K</text>
<text x="169.1" y="55.5">IRF520</text>
<text x="203.2" y="58.1">T3</text>
<text x="215" y="58.1">V49,V53</text>
<text x="235.9" y="55.7">SB130</text>
<text x="50.3" y="61.1">75K</text>
<text x="62.1" y="61.1">75K</text>
<text x="72.2" y="62.8">R74</text>
<text x="72.2" y="65.1">75K</text>
<text x="88" y="60.2">47u/63V</text>
<text x="106.8" y="60.5">7</text>
<text x="118.5" y="60.5">8</text>
<text x="130" y="62.8">V45</text>
<text x="130" y="69.8">A7S</text>
<text x="151.5" y="69.8">V46</text>
<text x="50.3" y="76.1">R66</text>
<text x="72.2" y="74.5">R75</text>
<text x="72.2" y="76.9">75K</text>
<text x="102" y="74.3">D?</text>
<text x="102" y="76.6">JYS</text>
<text x="130.3" y="75.2">10K</text>
<text x="151.5" y="72.2">6CS</text>
<text x="179.4" y="76.6">V64</text>
<text x="215" y="72.2">A7S*2</text>
<text x="215" y="74.5">V50,V54</text>
<text x="38.6" y="83.7">T4</text>
<text x="50.3" y="79.9">75K</text>
<text x="60.5" y="81.5">R67</text>
<text x="60.5" y="83.9">75K</text>
<text x="73.8" y="80.9">R76</text>
<text x="85.6" y="80.9">R77</text>
<text x="151.5" y="82.3">10R</text>
<text x="179.4" y="79">ZENER2</text>
<text x="36.2" y="86.5">4645X012</text>
<text x="73.8" y="84.6">75K</text>
<text x="85.6" y="84.6">75K</text>
<text x="107.4" y="86.3">R206</text>
<text x="107.4" y="88.6">24.6K</text>
<text x="151.5" y="86.3">V47</text>
<text x="151.5" y="88.6">5CS</text>
<text x="169.1" y="88.4">V48</text>
<text x="196.1" y="88.6">TA623629</text>
<text x="215" y="88.6">A7S*2</text>
<text x="60.5" y="93.3">R68</text>
<text x="60.5" y="95.7">75K</text>
<text x="169.1" y="90.7">IRF520</text>
<text x="215" y="90.9">V51,V52</text>
<text x="62.1" y="99.7">R69</text>
<text x="73.8" y="99.7">R70</text>
<text x="85.6" y="99.7">R71</text>
<text x="135" y="101">47R</text>
<text x="62.1" y="103.4">75K</text>
<text x="73.8" y="103.4">75K</text>
<text x="85.3" y="107.4">D?</text>
<text x="85.6" y="103.4">75K</text>
<text x="130" y="102.5">N8</text>
<text x="130" y="105.3">081</text>
<text x="203.2" y="107.4">T2</text>
<text x="215" y="105.1">A7S*2</text>
<text x="120.9" y="109.1">R205</text>
<text x="120.9" y="112.8">24.6K</text>
<text x="85.3" y="114.5">JYS</text>
<text x="120.9" y="119.8">22K</text>
<text x="215" y="116.8">V13-14,V18-19</text>
<text x="57.4" y="125.9">C54</text>
<text x="57.4" y="128.3">10u/50V</text>
<text x="104.4" y="126.9">22K</text>
<text x="135" y="131.6">47R</text>
<text x="215" y="130.9">A7S*2</text>
<text x="45.6" y="137.7">C53</text>
<text x="104.4" y="134">22K</text>
<text x="130" y="133">N1</text>
<text x="130" y="135.8">084</text>
<text x="200.8" y="135.6">TA623124</text>
<text x="45.6" y="140.1">10u/50V</text>
<text x="95" y="140.1">V6</text>
<text x="95" y="142.4">JYS</text>
<text x="214.7" y="142.6">V71</text>
<text x="65.1" y="152">R56</text>
<text x="65.1" y="154.4">135R</text>
<text x="80.9" y="150.4">1K</text>
<text x="109.1" y="150.4">10K</text>
<text x="130" y="154.1">N1</text>
<text x="135" y="152.8">47R</text>
<text x="165.5" y="154.4">6</text>
<text x="172.6" y="154.4">4</text>
<text x="210.2" y="152">N7</text>
<text x="210.2" y="154.4">7824</text>
<text x="109.1" y="160.7">R59</text>
<text x="120.9" y="160.7">R60</text>
<text x="130" y="157">084</text>
<text x="165.5" y="159.1">5</text>
<text x="172.6" y="161.4">11</text>
<text x="177.3" y="156.7">7</text>
<text x="177.5" y="161.2">N1</text>
<text x="88" y="165.9">V5</text>
<text x="109.1" y="164.4">22K</text>
<text x="120.9" y="164.4">8.2K</text>
<text x="177.5" y="164">084</text>
<text x="205.6" y="165.9">104</text>
<text x="236.1" y="165.9">104</text>
<text x="88" y="168.2">JYS</text>
<text x="62.8" y="177.9">R61</text>
<text x="73.8" y="176.2">1K</text>
<text x="109.1" y="176.2">10K</text>
<text x="135" y="178.6">47R</text>
<text x="36.5" y="184.9">4645X012</text>
<text x="38.8" y="182.6">T5</text>
<text x="62.8" y="180.2">135R</text>
<text x="130" y="180">N1</text>
<text x="130" y="182.8">084</text>
<text x="109.1" y="186.5">R53</text>
<text x="109.1" y="190.3">27K</text>
<text x="120.9" y="186.5">R54</text>
<text x="120.9" y="190.3">13K</text>
<text x="264.3" y="192">李和明</text>
</g>
<g font-size="2.1" fill="#800000">
<text x="78.3" y="31.1">+15V</text>
<text x="193.5" y="42.8">+15V</text>
<text x="269.5" y="47.5">-15V</text>
<text x="43.9" y="59.3">P</text>
<text x="234.2" y="61.6">V1+</text>
<text x="97.6" y="67.5">+15V</text>
<text x="151.9" y="66.3">+15V</text>
<text x="193.5" y="71">+15V</text>
<text x="234.2" y="68.7">V1-</text>
<text x="43.8" y="78.1">N</text>
<text x="234.2" y="78.1">V2+</text>
<text x="234.2" y="85.1">V2-</text>
<text x="123.4" y="90.9">+15V</text>
<text x="234.2" y="94.5">V3+</text>
<text x="97.8" y="98">-15V</text>
<text x="234.2" y="101.5">V3-</text>
<text x="123.7" y="107.4">-15V</text>
<text x="144.4" y="102.7">2.8V</text>
<text x="75.9" y="110.9">+15V</text>
<text x="109.6" y="110.9">-15V</text>
<text x="147.2" y="110.9">A4</text>
<text x="144.4" y="119.1">0V</text>
<text x="96.9" y="125">A1</text>
<text x="193.5" y="120.3">+15V</text>
<text x="234.2" y="120.3">V+</text>
<text x="46.1" y="127.4">-15V</text>
<text x="147.2" y="129.7">A2</text>
<text x="234.2" y="127.4">V-</text>
<text x="57.8" y="132.1">+15V</text>
<text x="90.5" y="133.2">+15V</text>
<text x="96.9" y="132.1">A3</text>
<text x="147.2" y="150.9">A3</text>
<text x="83.5" y="159.1">+15V</text>
<text x="144.4" y="161.4">0V</text>
<text x="90.8" y="163.8">-15V</text>
<text x="147.2" y="176.7">A1</text>
<text x="83.7" y="189.6">-15V</text>
<text x="144.4" y="187.3">0V</text>
</g>
<g font-size="2.1" fill="#a1006a">
<text x="170.5" y="147.3">+15V</text>
<text x="195.9" y="157.9">+28V</text>
<text x="236.6" y="157.9">+24V</text>
<text x="170.8" y="168.5">-15V</text>
</g>
</svg>
